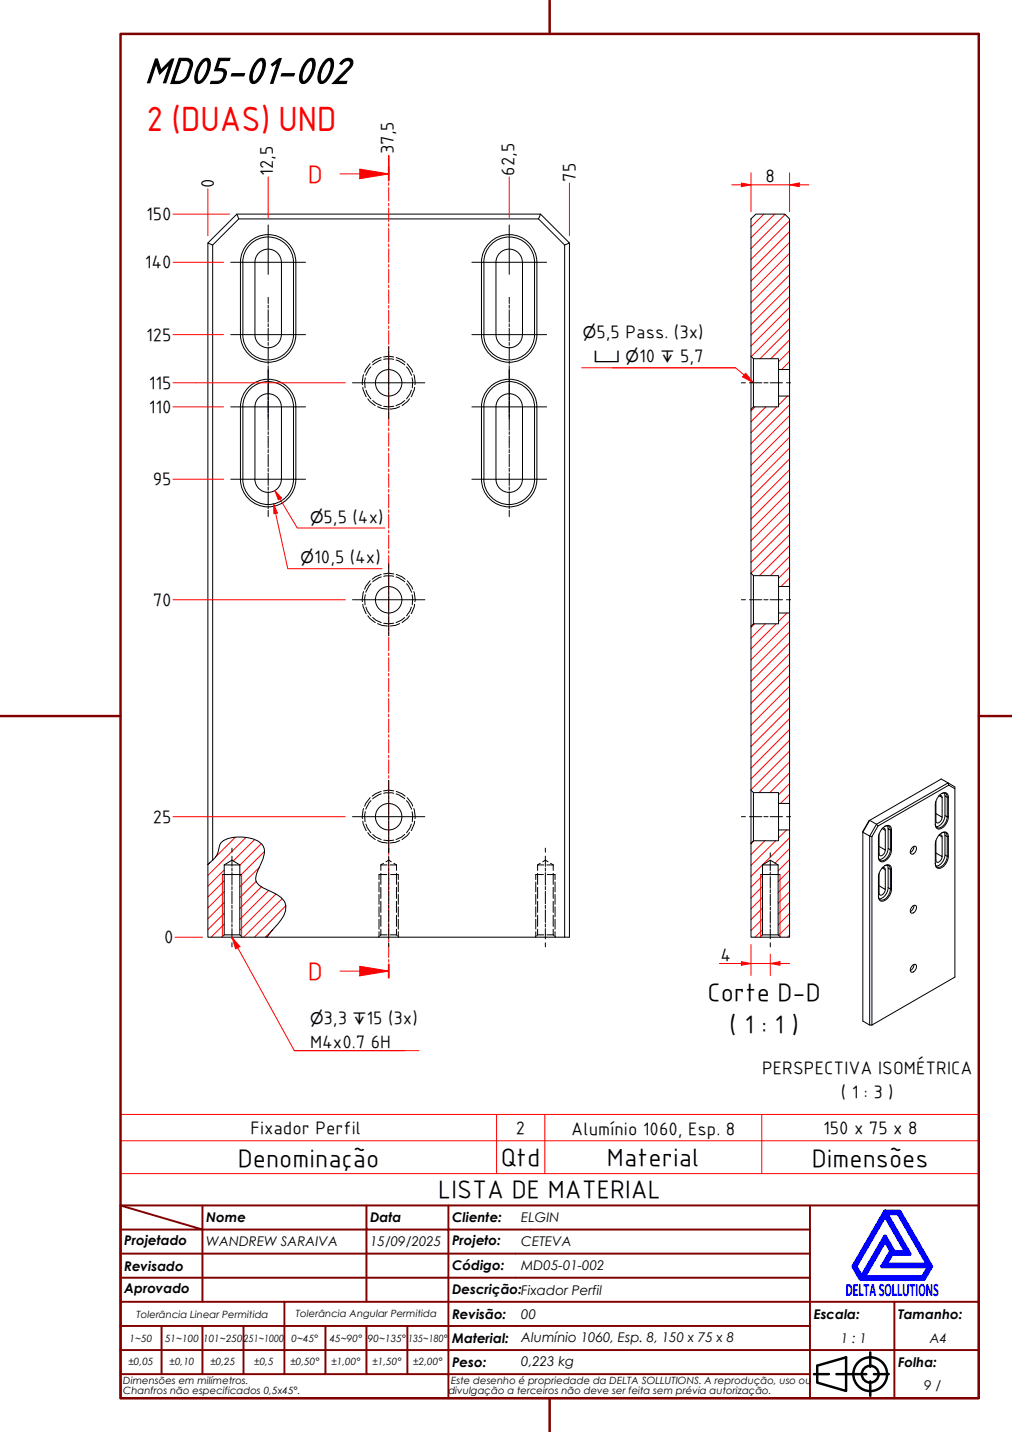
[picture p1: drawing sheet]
<svg xmlns="http://www.w3.org/2000/svg" width="210mm" height="297mm" viewBox="0 0 210 297" stroke-linecap="round" stroke-linejoin="round" font-family="sans-serif">
<!-- layer: Hatch (ABNT) -->
<g fill="none" stroke="#f00" stroke-width=".21">
<path d="M158.4 44.4l-2.6 2.7M160.7 44.4l-4.9 4.9M162.9 44.5l-7.1 7.1M163.8 59.3l-8 8M163.8 57l-8 8M163.8 54.8l-8 8M163.8 52.5l-8 8M163.8 50.3l-8 8M163.8 48.1l-8 8M163.8 45.8l-8 8M163.8 75l-1.7 1.7M163.8 72.8l-2.3 2.2"/>
<path d="M163.8 70.5l-3.9 3.9M163.8 68.2l-6.2 6.2M163.8 66l-8 8M163.8 63.8l-8 8M163.8 61.5l-8 8M156.6 84.4l-.8 .8M158.9 84.4l-3.1 3.1M161.1 84.4l-5.3 5.3M163.3 82.2l-1.8 1.8M163.8 99.7l-8 8M163.8 97.4l-8 8M163.8 95.2l-8 8"/>
<path d="M163.8 92.9l-8 8.1M163.8 90.7l-8 8M163.8 88.5l-8 8M163.8 86.2l-8 8M163.8 84l-8 8M163.8 119.9l-1.8 1.8M163.8 117.7l-2.3 2.3M163.8 115.4l-4 4M163.8 113.2l-6.3 6.2M163.8 110.9l-8 8M163.8 108.7l-8 8M163.8 106.4l-8 8"/>
<path d="M163.8 104.2l-8 8M163.8 101.9l-8 8M156.5 129.4l-.7 .7M158.7 129.4l-2.9 3M161 129.4l-5.2 5.2M163.2 127.2l-1.7 1.7M163.8 137.9l-8 7.9M163.8 135.6l-8 8M163.8 133.4l-8 8M163.8 131.1l-8 8M163.8 128.9l-8 8M163.8 158.1l-6.4 6.3"/>
<path d="M163.8 155.8l-8 8M163.8 153.6l-8 8M163.8 151.3l-8 8M163.8 149.1l-8 8M163.8 146.8l-8 8M163.8 144.6l-8 8M163.8 142.4l-8 8M163.8 140.1l-8 8M43.6 178.9l-.5 .5M48.8 173.7l-4.1 4.1M51 173.7l-7.9 7.9M52.8 174.1l-4.4 4.5"/>
<path d="M53.8 179.9l-4.1 4.1M54.2 175l-4.5 4.5M54.8 176.6l-5.1 5.1M156.4 174.4l-.6 .6M158.6 174.4l-2.8 2.9M160.9 174.4l-5.1 5.1M163.2 172.2l-1.7 1.6M163.8 178.3l-2.4 2.3M163.8 176l-3 3M163.8 173.8l-8 8M163.8 164.8l-1.9 1.9M163.8 162.5l-2.3 2.4"/>
<path d="M163.8 160.3l-4.1 4.1M46.5 191.7l-2.7 2.7M46.5 189.4l-3.4 3.4M46.5 187.2l-3.4 3.4M46.5 185l-3.4 3.3M46.5 182.7l-3.4 3.4M46.5 180.5l-3.4 3.3M53.2 182.8l-3.5 3.4M54.2 183.9l-4.5 4.6M55.7 184.7l-6 6M56.6 192.8l-1.6 1.6M57.2 185.4l-7.5 7.5"/>
<path d="M58.5 186.4l-8 8M59.3 187.9l-6.5 6.5M158.2 192.9l-1.6 1.5M158.2 190.6l-2.4 2.4M158.2 188.4l-2.4 2.4M158.2 186.1l-2.4 2.4M158.2 183.9l-2.4 2.4M158.2 181.6l-2.4 2.4M163.8 194l-.5 .4M163.8 191.7l-2.3 2.3M163.8 189.5l-2.4 2.4M163.8 187.2l-2.4 2.4"/>
<path d="M163.8 185l-2.4 2.4M163.8 182.8l-2.4 2.3M163.8 180.5l-2.4 2.4"/>
</g>
<!-- layer: Hidden (ABNT) -->
<g fill="none" stroke="#000" stroke-width=".21">
<path d="M75.4 77.7l-.2 2.1M75.8 78.4l-.2 .7 .1 1.3M76.8 75.5l-.9 1.2-.3 .5M76.9 76.1l-.4 .4-.6 1.4M79.1 74.2l-1.2 .4-.7 .5M79.1 74.7l-.5 .1-1.3 .9M79.6 74l1-.1 1.1 .1M79.6 74.6l.3-.1 1.7 .1M82.1 74.7l.5 .1 1.3 .9M82.2 74.2l1.2 .4 .6 .5M84.3 76.1l.4 .4 .7 1.4M84.5 75.5l.9 1.2 .2 .5"/>
<path d="M85.5 78.4l.1 .7-.1 1.3M85.8 77.7l.3 1.7v.4M75.2 80.3l.1 .5 .7 1.5M75.9 80.9l.3 .8 .7 1M76.3 82.7l.4 .6 1.1 .8M77.3 83.1l.7 .6 1.1 .4M78.3 84.4l.9 .3 1.1 .2M79.6 84.3l1 .1 1.1-.1M82.9 84.4l-.9 .3-1.1 .2M83.9 83.1l-.7 .6-1.1 .4M84.9 82.7l-.4 .6-1.1 .8M85.3 80.9l-.3 .8-.7 1"/>
<path d="M86 80.3l-.1 .5-.6 1.5M79.1 119.2l-1.2 .4-.7 .5M79.1 119.7l-.5 .1-1.3 .9M79.6 119l1-.1 1.1 .1M79.6 119.6l.3-.1 1.7 .1M82.1 119.7l.5 .1 1.3 .9M82.2 119.2l1.2 .4 .6 .5M75.2 125.3l.1 .5 .7 1.5M75.4 122.7l-.2 2.1M75.8 123.4l-.2 .7 .1 1.3M75.9 125.9l.3 .8 .7 1M76.3 127.7l.4 .6 1.1 .8"/>
<path d="M76.8 120.5l-.9 1.2-.3 .5M76.9 121.1l-.4 .4-.6 1.4M77.3 128.1l.7 .6 1.1 .4M78.3 129.4l.9 .3 1.1 .2M79.6 129.3l1 .1 1.1-.1M82.9 129.4l-.9 .3-1.1 .2M83.9 128.1l-.7 .6-1.1 .4M84.3 121.1l.4 .4 .7 1.4M84.5 120.5l.9 1.2 .2 .5M84.9 127.7l-.4 .6-1.1 .8M85.3 125.9l-.3 .8-.7 1M85.5 123.4l.1 .7-.1 1.3"/>
<path d="M85.8 122.7l.3 1.7v.4M86 125.3l-.1 .5-.6 1.5M75.2 170.3l.1 .5 .7 1.5M75.4 167.7l-.2 2.1M75.8 168.4l-.2 .7 .1 1.3M75.9 170.9l.3 .8 .7 1M76.3 172.7l.4 .6 1.1 .8M76.8 165.5l-.9 1.2-.3 .5M76.9 166.1l-.4 .4-.6 1.4M77.3 173.1l.7 .6 1.1 .4M78.3 174.4l.9 .3 1.1 .2M79 179.4h1.3"/>
<path d="M79 179.4v1.2M79.1 164.2l-1.2 .4-.7 .5M79.1 164.7l-.5 .1-1.3 .9M79.5 179.1l-.5 .3M79.6 164l1-.1 1.1 .1M79.6 164.6l.3-.1 1.7 .1M79.6 174.3l1 .1 1.1-.1M80.1 178.8l.5-.4 .6 .4M80.9 179.4h1.3M81.7 179.1l.5 .3M82.1 164.7l.5 .1 1.3 .9M82.2 164.2l1.2 .4 .6 .5"/>
<path d="M82.2 179.4v1.2M82.9 174.4l-.9 .3-1.1 .2M83.9 173.1l-.7 .6-1.1 .4M84.3 166.1l.4 .4 .7 1.4M84.5 165.5l.9 1.2 .2 .5M84.9 172.7l-.4 .6-1.1 .8M85.3 170.9l-.3 .8-.7 1M85.5 168.4l.1 .7-.1 1.3M85.8 167.7l.3 1.7v.4M86 170.3l-.1 .5-.6 1.5M111.5 179.4h1.3M111.5 179.4v1.2"/>
<path d="M112 179.1l-.5 .3M112.6 178.8l.5-.4 .6 .4M113.4 179.4h1.3M114.2 179.1l.5 .3M114.7 179.4v1.2M78.6 183v2M78.6 185.5v2.1M78.6 188.1v2.1M78.6 190.7v2M78.6 193.3v1M78.7 194.2l-.2 .2M79 181.2v2.3"/>
<path d="M79 184.1v2.3M79 187v2.3M79 189.9v2.3M79 192.8v1.1M79 193.9h1.3M79 193.9l-.2 .2M80.2 181.4h-1.6v1M80.9 193.9h1.3M81 181.4h1.6v1M82.2 181.2v2.3M82.2 184.1v2.3M82.2 187v2.3"/>
<path d="M82.2 189.9v2.3M82.2 192.8v1.1M82.2 193.9l.2 .2M82.6 194.2l.1 .2M82.6 183v2M82.6 185.5v2.1M82.6 188.1v2.1M82.6 190.7v2M82.6 193.3v1M111.1 183v2M111.1 185.5v2.1M111.1 188.1v2.1"/>
<path d="M111.1 190.7v2M111.1 193.3v1M111.2 194.2l-.2 .2M111.5 181.2v2.3M111.5 184.1v2.3M111.5 187v2.3M111.5 189.9v2.3M111.5 192.8v1.1M111.5 193.9h1.3M111.5 193.9l-.2 .2M112.7 181.4h-1.6v1M113.4 193.9h1.3"/>
<path d="M113.5 181.4h1.6v1M114.7 181.2v2.3M114.7 184.1v2.3M114.7 187v2.3M114.7 189.9v2.3M114.7 192.8v1.1M114.7 193.9l.2 .2M115.1 194.2l.1 .2M115.1 183v2M115.1 185.5v2.1M115.1 188.1v2.1M115.1 190.7v2"/>
<path d="M115.1 193.3v1"/>
</g>
<!-- layer: Visible (ABNT) -->
<g fill="none" stroke="#000" stroke-width=".21">
<path d="M44.1 50.8l-1-.4v128.9M49.1 44.4h63l-.4 1M49.5 45.4l-.4-1-6 6M50.4 54.4a5.3 5.3 0 0 1 5.2-5.2 5.3 5.3 0 0 1 5.3 5.2v15M50.4 54.4v15M58.4 54.4a2.74 2.74 0 0 0-2.8-2.7 2.74 2.74 0 0 0-2.7 2.7v15M58.4 54.4v15M100.4 54.4a5.3 5.3 0 0 1 5.2-5.2 5.3 5.3 0 0 1 5.3 5.2v15M100.4 54.4v15M112.1 44.4l6 6-1 .4M118.1 50.4v144h-1M155.8 45.4l1-1h6l1 1v31.3h-2.3v-2.3h-5.2l-.5-.5z"/>
<path d="M49.9 69.4a5.7 5.7 0 0 0 5.7 5.7 5.7 5.7 0 0 0 5.8-5.7M49.9 69.4v-15a5.7 5.7 0 0 1 5.7-5.7 5.7 5.7 0 0 1 5.8 5.7v15M50.4 69.4a5.3 5.3 0 0 0 5.2 5.3 5.3 5.3 0 0 0 5.3-5.3M52.9 69.4a2.74 2.74 0 0 0 2.7 2.7 2.74 2.74 0 0 0 2.8-2.7M99.9 69.4v-15a5.7 5.7 0 0 1 5.7-5.7 5.7 5.7 0 0 1 5.8 5.7v15M99.9 69.4a5.7 5.7 0 0 0 5.7 5.7 5.7 5.7 0 0 0 5.8-5.7M100.4 69.4a5.3 5.3 0 0 0 5.2 5.3 5.3 5.3 0 0 0 5.3-5.3M102.9 69.4a2.74 2.74 0 0 0 2.7 2.7 2.74 2.74 0 0 0 2.8-2.7M102.9 69.4v-15a2.74 2.74 0 0 1 2.7-2.7 2.74 2.74 0 0 1 2.8 2.7v15M155.8 73.9v11M156.3 74.4v10M161.5 76.7v5.5"/>
<path d="M163.8 76.7v5.5M50.4 84.4a5.3 5.3 0 0 1 5.2-5.3 5.3 5.3 0 0 1 5.3 5.3v15a5.3 5.3 0 0 1-5.3 5.3 5.3 5.3 0 0 1-5.2-5.3M50.4 84.4v15M51.6 80.3a5.7 5.7 0 0 1 6.2-1.2 5.7 5.7 0 0 1 3.6 5.3v15a5.7 5.7 0 0 1-5.8 5.7 5.7 5.7 0 0 1-5.7-5.7v-15a5.7 5.7 0 0 1 1.7-4.1zM58.4 84.4a2.74 2.74 0 0 0-2.8-2.7 2.74 2.74 0 0 0-2.7 2.7v15a2.74 2.74 0 0 0 2.7 2.7 2.74 2.74 0 0 0 2.8-2.7M58.4 84.4v15M100.4 84.4a5.3 5.3 0 0 1 5.2-5.3 5.3 5.3 0 0 1 5.3 5.3v15a5.3 5.3 0 0 1-5.3 5.3 5.3 5.3 0 0 1-5.2-5.3M100.4 84.4v15M101.5 80.3a5.7 5.7 0 0 1 6.3-1.2 5.7 5.7 0 0 1 3.6 5.3v15a5.7 5.7 0 0 1-5.8 5.7 5.7 5.7 0 0 1-5.7-5.7v-15a5.7 5.7 0 0 1 1.6-4.1zM103.9 82.3a2.76 2.76 0 0 1 2.9-.4 2.76 2.76 0 0 1 1.6 2.5v15a2.74 2.74 0 0 1-2.8 2.7 2.74 2.74 0 0 1-2.7-2.7v-15a2.74 2.74 0 0 1 1-2.1zM155.8 84.9l.5-.5h5.2v-2.2h2.3v39.5h-2.3v-2.3h-5.2l-.5-.5zM155.8 118.9v11"/>
<path d="M156.3 119.4v10l-.5 .5v34l.5 .5h5.2v2.3h2.3v-39.5h-2.3v2.2h-5.2M161.5 121.7v5.5M163.8 121.7v5.5M43.1 179.3v15.1h2.9l.5-.5v-14.5l1.6-1 1.6 1v14.5l.5 .5M44.1 178.4a4.3 4.3 0 0 0 1.5-3.1 3.1 3.1 0 0 1 2.7-1.6 7.6 7.6 0 0 1 6 1.4 2.73 2.73 0 0 1 .2 3.1l-.4 1a5.7 5.7 0 0 0-1 3.4l.7 1 .7 .6a9.2 9.2 0 0 1 4.5 2.8 3.3 3.3 0 0 1-.7 3.8l-2.9 3.6M44.1 178.4v-127.6l5.4-5.4h62.2l5.4 5.4v143.6h-61.7M44.1 178.4l-1 .9M46.5 179.4h3.2M155.8 163.9v11M156.3 174.4h5.2v-2.2h2.3v22.2h-1.9l-.5-.5v-14.5l-1.6-1-1.6 1v14.5l-.6 .5h-1.8v-19.5zM156.3 164.4v10M158.2 179.4h3.2"/>
<path d="M161.5 166.7v5.5M163.8 166.7v5.5M180.8 173.5l1.3-2.2 14.7-8.4 1.3 .7v39.1l-17.3 9.9M180.8 173.5l-.4-.1v39.2h.4M180.8 173.5v39.1M182.3 173v4.1l.2 .4a1.01 1.01 0 0 0 1.1-1.2M183 171.9l.6 .3v4.1l-1.3-.7M183 171.8h.5l.1 .4M183.5 171.4a.75 .75 0 0 1 .9 0 .75 .75 0 0 1 .3 .8h.2M183.5 179.6a.75 .75 0 0 1 .8-.1 .75 .75 0 0 1 .4 .8M184 179.5l.2 .6M184 171.3l.2 .6"/>
<path d="M184.2 171.9l.5 .3v4.1l-.5-.3zM184.2 176a2.37 2.37 0 0 1-1.8 2.3M184.9 172.2a.82 .82 0 0 0-.4-.9 .82 .82 0 0 0-.9 .1 3.1 3.1 0 0 0-1.4 2.3v4.1a.82 .82 0 0 0 .4 .9 .82 .82 0 0 0 1-.1l.3-.3a2.86 2.86 0 0 0 1-2M184.9 176.3h-.2a2.36 2.36 0 0 1-1.9 2.3 .79 .79 0 0 1-.6-.9M184.9 172.2v4.1M189.3 175.7l.5-.2a.98 .98 0 0 1 .2 1.1 .98 .98 0 0 1-1 .6 1 1 0 0 1 .3-1.5zM189.5 175.6l-.2 .9-.5 .3M194.1 174.4v4l.2 .4a1.03 1.03 0 0 0 1.1-1.1M194.1 166.2v4.3a.66 .66 0 0 0 .7 .2 .66 .66 0 0 0 .5-.6l.1-.6M194.8 173.2l.6 .4v4.1l-1.3-.8M194.8 165.1l.6 .3v4.1l-1.3-.7M194.8 173.2h.4l.2 .4"/>
<path d="M194.8 165h.4l.2 .4M195.3 164.6a.75 .75 0 0 1 .8 0 .75 .75 0 0 1 .4 .8h.2M195.3 172.8a.75 .75 0 0 1 .8-.1 .75 .75 0 0 1 .4 .8M195.8 172.6l.2 .7M195.8 164.5l.2 .6M196 177.3a2.36 2.36 0 0 1-1.9 2.3M196 165.1l.5 .3v4l-.5-.2zM196 169.2a2.36 2.36 0 0 1-1.9 2.3M196.5 169.4a2.36 2.36 0 0 1-1.9 2.4 .75 .75 0 0 1-.6-.9M196.5 177.6a2.36 2.36 0 0 1-1.9 2.3 .76 .76 0 0 1-.6-.9M196.5 173.5l-.5-.2v4l.5 .3M196.5 173.5h.2"/>
<path d="M196.5 169.4h.2M196.5 173.5v4.1M196.7 173.5a.91 .91 0 0 0-.6-.9 .91 .91 0 0 0-1.1 .4l-.6 .8-.4 .9v4.5a.91 .91 0 0 0 .6 1 .91 .91 0 0 0 1.1-.5l.8-1.2 .2-.9M196.7 173.5v4.1h-.2M196.7 165.4a.91 .91 0 0 0-.6-1 .91 .91 0 0 0-1.1 .4l-.6 .8-.4 .9v4.5a.91 .91 0 0 0 .6 1 .91 .91 0 0 0 1.1-.5l.8-1.2 .2-.9M196.7 165.4v4M196.8 162.9l-.2-.5-14.8 8.6-1.4-.8-1.4 2.4 1.4 .8 1.4-2.4 .3 .3M198.1 163.6v-.4l-2.9-1.6-14.8 8.6-1.4 2.4v39.2l1.4 .8M46 194.4h9.4M46.1 181.4h4M46.5 193.9h3.2M157.6 194.4h4.3"/>
<path d="M157.8 181.4h4M158.2 193.9h3.2M182.3 181.2v4l.2 .4a.98 .98 0 0 0 1.1-1.1M183 180l.6 .4v4.1l-1.3-.8M183 180h.5l.1 .4M184.2 184.1a2.42 2.42 0 0 1-1.8 2.4M184.2 184.1l.5 .3M184.7 184.4a2.31 2.31 0 0 1-1.9 2.3 .75 .75 0 0 1-.6-.8M184.7 180.3l-.5-.2v4M184.7 184.4h.2M184.7 180.3h.2M184.7 180.3v4.1"/>
<path d="M184.9 180.3a.89 .89 0 0 0-.6-1 .89 .89 0 0 0-1.1 .5l-.6 .8-.4 .9v4.5a.82 .82 0 0 0 .4 .9 .82 .82 0 0 0 1-.1l.6-.6a2.81 2.81 0 0 0 .7-1.8M184.9 180.3v4.1M189.3 187.9l.5-.1a.92 .92 0 0 1-.3 1.5l-.5 .1a1.02 1.02 0 0 1 .3-1.5zM189.5 187.8l-.1 .6-.6 .7M189.3 200.2l.5-.2a.99 .99 0 0 1 .2 1.1 .99 .99 0 0 1-1 .6 1.02 1.02 0 0 1 .3-1.5zM189.5 200.1l-.2 .8-.5 .4"/>
<circle cx="80.6" cy="79.4" r="2.74"/>
<circle cx="80.6" cy="124.4" r="2.74"/>
<circle cx="80.6" cy="169.4" r="2.74"/>
</g>
<!-- layer: Visible Narrow (ABNT) -->
<path d="M46.1 181.4v12.9M50.1 181.4v12.9M157.8 181.4v12.9M161.8 181.4v12.9" fill="none" stroke="#f00" stroke-width=".21"/>
<!-- layer: Linha Corte (ABNT) -->
<g fill="none" stroke="#f00" stroke-width=".21">
<path d="M74.6 36.1h6M80.6 34.7v2.8M80.6 37.9v.6M80.6 38.9v2.8M80.6 42.2v.5M80.6 43.1v2.9M80.6 46.4v.6M80.6 47.4v2.8M80.6 50.6v.6M80.6 51.6v2.8M80.6 54.9v.5M80.6 55.9v2.8"/>
<path d="M80.6 59.1v.6M80.6 60.1v2.8M80.6 63.4v.5M80.6 64.4v2.7M80.6 67.6v.5M80.6 68.6v2.8M80.6 71.8v.6M80.6 72.8v2.8M80.6 76.1v.5M80.6 77.1v2.8M80.6 80.3v.6M80.6 81.3v2.8"/>
<path d="M80.6 84.6v.5M80.6 85.6v2.8M80.6 88.8v.6M80.6 89.8v2.8M80.6 93v.6M80.6 94v2.8M80.6 97.3v.5M80.6 98.3v2.8M80.6 101.5v.6M80.6 102.5v2.8M80.6 105.8v.5M80.6 106.8v2.7"/>
<path d="M80.6 110v.5M80.6 111v2.8M80.6 114.2v.6M80.6 115.2v2.8M80.6 118.5v.5M80.6 119.5v2.8M80.6 122.7v.6M80.6 123.7v2.8M80.6 127v.5M80.6 128v2.8M80.6 131.2v.5M80.6 132.2v2.8"/>
<path d="M80.6 135.5v.5M80.6 136.4v2.8M80.6 139.7v.5M80.6 140.7v2.8M80.6 143.9v.6M80.6 144.9v2.8M80.6 148.2v.5M80.6 149.1v2.9M80.6 152.4v.5M80.6 153.4v2.8M80.6 156.6v.6M80.6 157.6v2.8"/>
<path d="M80.6 160.9v.5M80.6 161.9v2.8M80.6 165.1v.6M80.6 166.1v2.8M80.6 169.4v.5M80.6 170.4v2.8M80.6 173.6v.5M80.6 174.6v2.8M80.6 177.8v.6M80.6 178.8v2.8M80.6 182.1v.5M80.6 183.1v2.8"/>
<path d="M80.6 186.3v.6M80.6 187.3v2.8M80.6 190.6v.5M80.6 191.5v2.9M80.6 194.8v.5M80.6 195.8v2.8M80.6 199v.6M80.6 200v2.8"/>
</g>
<path d="M80.6 34.7v2.8M80.6 200v2.8" fill="none" stroke="#f00" stroke-width=".36"/>
<path d="M74.6 35.1l6 1-6 1z" fill="#f00"/>
<path d="M70.5 36.1h4.1M74.6 35.1l6 1-6 1zM74.6 201.4h6" fill="none" stroke="#f00" stroke-width=".21"/>
<path d="M74.6 200.4l6 1-6 1z" fill="#f00"/>
<path d="M70.5 201.4h4.1M74.6 200.4l6 1-6 1z" fill="none" stroke="#f00" stroke-width=".21"/>
<path d="M154.3 77.8l2 1.6M25 236.6h178v-5.4h-178v12.2M103 231.2v12.2M113 231.2v12.2M158 231.2v12.2M203 236.6v6.8h-178M25 243.4v6.6h178v-6.6" fill="none" stroke="#f00" stroke-width=".21"/>
<!-- layer: Borda A3/A4 (ABNT) -->
<path d="M25 7h178v283h-178zM114 0v7M0 148.5h25M203 148.5h7M114 290v7" fill="none" stroke="#800000" stroke-width=".51"/>
<path d="M183.6 257.3l1.2 2.2-1.8 3.2h9.7l-1.3 2.2h-12.2zM183.6 252.1l4.4 7.6h-2.6l-1.8-3.2-4.9 8.4-1.3-2.2zM183.6 251.3h3l6.5 11.4-1.5 2.6h-13.1l-1.5-2.6zM183.8 251.7h2.5l6.2 10.6h-8.8l1.3-2.2h3.7zM185 259.7h.2l-.1 .2z" fill="none" stroke="#00f" stroke-width=".8"/>
<!-- layer: 0 -->
<path d="M178.5 265.3h13.1" fill="none" stroke="#000" stroke-width=".21"/>
<g fill="none" stroke="#800000" stroke-width=".4">
<path d="M25 250l17 5h-17M25 250h178v40h-178zM42 255h34v5h17M42 255v15M42 250v5M76 250v5h17v5M93 250v5h75M168 250v20h-143M25 260h51v10M25 275h17M33.5 275v10M50.5 275h-8.5v10"/>
<path d="M59 270v15h-8.5M67.5 275v10h-8.5M76 275v10h8.5M84.5 275v10M93 275h-42.5v10M93 260v5h-68M93 275v10h75M93 260h75M93 275h75M168 265h-75v10M185.5 270v10h17.5M203 270h-35v10h17.5v10"/>
<path d="M25 285h25.5M25 280h143v10M67.5 285h8.5M84.5 285h8.5v5"/>
</g>
<g fill="none" stroke="#000" stroke-width=".51">
<path d="M168.8 285h3.1M169.5 283.3l6-1.8v7l-6-1.7zM173.5 285h6.2M180.5 280.5v3M180.5 286.5v3M181.3 285h3"/>
<circle cx="180.5" cy="285" r="3.5"/>
<circle cx="180.5" cy="285" r="1.75"/>
</g>
<!-- layer: Linha de centro (ISO) -->
<g fill="none" stroke="#000" stroke-width=".21">
<path d="M55.6 61.7v1.3M55.6 63.3v.6M55.6 64.2v2.6M55.6 67.1v.7M55.6 68.1v2.6M55.6 71v.7M55.6 72v2.6M55.6 74.9v.7M55.6 75.9v2.5M55.6 78.7v.6M55.6 79.6v2.4M105.6 61.7v1.3"/>
<path d="M105.6 63.3v.6M105.6 64.2v2.6M105.6 67.1v.7M105.6 68.1v2.6M105.6 71v.7M105.6 72v2.6M105.6 74.9v.7M105.6 75.9v2.5M105.6 78.7v.6M105.6 79.6v2.4M55.6 82.3v.6M55.6 83.2v2.4"/>
<path d="M55.6 85.9v.6M55.6 86.8v2.4M55.6 89.5v.6M55.6 90.5v2.4M55.6 93.3v.6M55.6 94.2v2.6M55.6 97.1v.7M55.6 98.1v2.6M105.6 82.3v.6M105.6 83.2v2.4M105.6 85.9v.6M105.6 86.8v2.4"/>
<path d="M105.6 89.5v.6M105.6 90.5v2.4M105.6 93.3v.6M105.6 94.2v2.6M105.6 97.1v.7M105.6 98.1v2.6M55.6 101v.7M55.6 102v2.6M55.6 104.9v.6M55.6 105.9v1.3M105.6 101v.7M105.6 102v2.6"/>
<path d="M105.6 104.9v.6M105.6 105.9v1.3M48.1 175.9v.9M48.1 177.6v2.1M80.6 175.9v.9M80.6 177.6v2.1M113.1 175.9v.9M113.1 177.6v2.1M48.1 180.1v.6M48.1 181v2.6M48.1 183.9v.7M48.1 184.9v2.6"/>
<path d="M48.1 187.8v.6M48.1 188.8v2.5M48.1 191.7v.6M48.1 192.6v2.1M48.1 195.6v.8M80.6 180.1v.6M80.6 181v2.6M80.6 183.9v.7M80.6 184.9v2.6M80.6 187.8v.6M80.6 188.8v2.5M80.6 191.7v.6"/>
<path d="M80.6 192.6v2.1M80.6 195.6v.8M113.1 180.1v.6M113.1 181v2.6M113.1 183.9v.7M113.1 184.9v2.6M113.1 187.8v.6M113.1 188.8v2.5M113.1 191.7v.6M113.1 192.6v2.1M113.1 195.6v.8"/>
</g>
<!-- layer: Marca de centro (ISO) -->
<g fill="none" stroke="#000" stroke-width=".21">
<path d="M47.9 54.4h15.5M55.6 46.7v10.2M97.9 54.4h15.5M105.6 46.7v10.2M47.9 69.4h15.5M55.6 76.7v10.2M73.1 79.4h15M80.6 71.9v15M97.9 69.4h15.5M105.6 76.7v10.2M47.9 99.4h15.5M47.9 84.4h15.5"/>
<path d="M97.9 99.4h15.5M97.9 84.4h15.5M80.6 116.9v15M73.1 124.4h15M73.1 169.4h15M80.6 161.9v15"/>
</g>
<g fill="none" stroke="#f00" stroke-width=".21">
<path d="M43.1 39.2v9.7M55.6 36.7v8.5M80.6 32.3v4v-4v2.3M105.6 36.7v8.5M118.1 38v10.9M35.9 54.4h10.5M35.9 44.4h11.7M35.9 79.4h19.6M35.9 69.4h10.5M55.7 79.4h15.9M35.9 99.4h10.5M35.9 84.4h10.5"/>
<path d="M35.9 124.4h35.7M35.9 169.4h35.7M36.3 194.4h5.7"/>
</g>
<path d="M154.7 77.4l1.6 2-2.3-1.2z" fill="#f00"/>
<path d="M120.6 76.3h32M127 76.3h25.6l1.7 1.5M154.7 77.4l1.6 2-2.3-1.2zM48.1 194.4l1.2 2.2" fill="none" stroke="#f00" stroke-width=".21"/>
<!-- layer: Linha de centro (ISO) -->
<g fill="none" stroke="#000" stroke-width=".21">
<path d="M153.8 79.4h.8M155.4 79.4h2.6M158.4 79.4h.9M159.7 79.4h2.6M163.1 79.4h.9M153.8 124.4h.8M155.4 124.4h2.6M158.4 124.4h.9M159.7 124.4h2.6M163.1 124.4h.9M153.8 169.4h.8M155.4 169.4h2.6"/>
<path d="M158.4 169.4h.9M159.7 169.4h2.6M159.8 176.9v.8M159.8 178.6v2M163.1 169.4h.9M159.8 180.9v.6M159.8 181.8v2.4M159.8 184.5v.7M159.8 185.4v2.5M159.8 188.2v.6M159.8 189.1v2.4M159.8 191.8v.6"/>
<path d="M159.8 192.7v2M159.8 195.6v.8"/>
</g>
<path d="M48.1 194.4l1.7 1.9-.9 .5z" fill="#f00"/>
<path d="M48.1 194.4l1.7 1.9-.9 .5zM49.3 196.6l11.7 21.3h22.9M61 217.9h25.9" fill="none" stroke="#f00" stroke-width=".21"/>
<path d="M57 101.8l1.1 1.7" fill="none" stroke="#f00" stroke-width=".21"/>
<path d="M57 101.8l1.4 1.5-.7 .4z" fill="#f00"/>
<path d="M56.7 104.5l.5 2M57 101.8l1.4 1.5-.7 .4zM58.1 103.5l3.6 6h18.1" fill="none" stroke="#f00" stroke-width=".21"/>
<path d="M56.7 104.5l.8 1.9-.7 .2z" fill="#f00"/>
<path d="M153.8 38.3h2M56.7 104.5l.8 1.9-.7 .2zM57.2 106.5l2.5 11.5h19.5" fill="none" stroke="#f00" stroke-width=".21"/>
<path d="M153.8 38l2 .3-2 .4z" fill="#f00"/>
<path d="M153.8 38l2 .3-2 .4zM163.8 38.3h2" fill="none" stroke="#f00" stroke-width=".21"/>
<path d="M163.8 38.3l2-.3v.7z" fill="#f00"/>
<path d="M151.8 38.3h2M155.8 38.3h8M155.8 35.8v8.1M163.8 38.3l2-.3v.7zM163.8 35.8v8.1M165.8 38.3h2M153.8 199.9h2" fill="none" stroke="#f00" stroke-width=".21"/>
<path d="M153.8 199.5l2 .3-2 .4z" fill="#f00"/>
<path d="M153.8 199.5l2 .4-2 .3zM159.8 199.9h2" fill="none" stroke="#f00" stroke-width=".21"/>
<path d="M159.8 199.8l2-.3v.7z" fill="#f00"/>
<path d="M149.2 199.9h4.6M155.8 199.9h4M155.8 195.9v6.5M159.8 199.9l2-.4v.7zM159.8 197.9v4.5M161.8 199.9h2" fill="none" stroke="#f00" stroke-width=".21"/>
<text font-size="81.9" fill="#fff" x="188.7" y="289">.</text>
<text font-size="8.1" x="30" y="17.2">MD05-01-002</text>
<text font-size="7" fill="#f00" x="30.4" y="27.1">2 (DUAS) UND</text>
<g font-size="5.4" fill="#f00">
<text x="63.9" y="37.9">D</text>
<text x="63.9" y="203.2">D</text>
</g>
<g font-size="5.4">
<text x="146.7" y="207.7">Corte D-D</text>
<text x="151.3" y="214.2">( 1 : 1 )</text>
<text x="49.3" y="242">Denominação</text>
<text x="103.9" y="241.8">Qtd</text>
<text x="125.9" y="241.8">Material</text>
<text x="168.4" y="242">Dimensões</text>
<text x="90.9" y="248.5">LISTA DE MATERIAL</text>
</g>
<g font-size="3.9">
<text x="81.6" y="32" transform="rotate(-90 81.6 32)">37,5</text>
<text x="44.4" y="38.9" transform="rotate(-90 44.4 38.9)">0</text>
<text x="56.6" y="36.5" transform="rotate(-90 56.6 36.5)">12,5</text>
<text x="106.6" y="36.5" transform="rotate(-90 106.6 36.5)">62,5</text>
<text x="119.4" y="37.7" transform="rotate(-90 119.4 37.7)">75</text>
<text x="158.8" y="37.8">8</text>
<text x="30.3" y="45.7">150</text>
<text x="30" y="55.7">140</text>
<text x="30.3" y="70.7">125</text>
<text x="123.7" y="70.2">5,5 Pass. (3x)</text>
<text x="132.5" y="75.2">10</text>
<text x="141.1" y="75.2">5,7</text>
<text x="30.9" y="80.7">115</text>
<text x="30.9" y="85.7">110</text>
<text x="31.7" y="100.7">95</text>
<text x="67.1" y="108.4">5,5 (4x)</text>
<text x="65.2" y="116.8">10,5 (4x)</text>
<text x="31.7" y="125.7">70</text>
<text x="31.7" y="170.7">25</text>
<text x="34.1" y="195.7">0</text>
<text x="149.5" y="199.3">4</text>
<text x="67.1" y="212.4">3,3</text>
<text x="76" y="212.4">15 (3x)</text>
<text x="64.3" y="217.3">M4x0.7</text>
<text x="76.9" y="217.3">6H</text>
<text x="158.1" y="222.8">PERSPECTIVA ISOMÉTRICA</text>
<text x="174.4" y="227.8">( 1 : 3 )</text>
<text x="52" y="235.2">Fixador Perfil</text>
<text x="107" y="235.2">2</text>
<text x="118.5" y="235.3">Alumínio 1060, Esp. 8</text>
<text x="170.7" y="235.2">150 x 75 x 8</text>
</g>
<text font-size="3.9" fill="#00f" x="175.4" y="268.8">DELTASOLLUTIONS</text>
<g font-size="3.3">
<text x="120.9" y="70.2">⌀</text>
<text x="123.2" y="75.2">⌴ ⌀</text>
<text x="137" y="75.2">↧</text>
<text x="64.3" y="108.4">⌀</text>
<text x="62.4" y="116.8">⌀</text>
<text x="64.3" y="212.4">⌀</text>
<text x="73.1" y="212.4">↧</text>
</g>
<g font-size="2.8">
<text x="42.8" y="253.5">Nome</text>
<text x="76.8" y="253.5">Data</text>
<text x="93.8" y="253.6">Cliente:</text>
<text x="108.1" y="253.5">ELGIN</text>
<text x="25.8" y="263.6">Revisado</text>
<text x="25.8" y="258.3">Projetado</text>
<text x="42.8" y="258.5">WANDREW SARAIVA</text>
<text x="76.8" y="258.4">15/09/2025</text>
<text x="93.8" y="263.4">Código:</text>
<text x="93.8" y="258.3">Projeto:</text>
<text x="108.1" y="263.5">MD05-01-002</text>
<text x="108.1" y="258.5">CETEVA</text>
<text x="25.8" y="268.3">Aprovado</text>
<text x="93.8" y="268.3">Descrição:Fixador Perfil</text>
<text x="93.8" y="273.6">Revisão:</text>
<text x="108.1" y="273.5">00</text>
<text x="168.8" y="273.5">Escala:</text>
<text x="186.3" y="273.5">Tamanho:</text>
<text x="93.8" y="278.6">Material:</text>
<text x="108.1" y="278.3">Alumínio 1060, Esp. 8, 150 x 75 x 8</text>
<text x="174.4" y="278.5">1 : 1</text>
<text x="192.8" y="278.6">A4</text>
<text x="93.8" y="283.5">Peso:</text>
<text x="108.1" y="283.3">0,223 kg</text>
<text x="186.3" y="283.5">Folha:</text>
<text x="191.7" y="288.4">9 / 9</text>
</g>
<g font-size="2.1">
<text x="28.3" y="273.3">Tolerância Linear Permitida</text>
<text x="61.4" y="273.1">Tolerância Angular Permitida</text>
<text x="26.9" y="278.3">1~50</text>
<text x="34.2" y="278.3">51~100</text>
<text x="42.1" y="278.3">101~250</text>
<text x="50.5" y="278.3">251~1000</text>
<text x="60.5" y="278.3">0~45°</text>
<text x="68.4" y="278.3">45~90°</text>
<text x="76.3" y="278.3">90~135°</text>
<text x="84.7" y="278.3">135~180°</text>
<text x="25.6" y="287.1">Dimensões em milímetros.</text>
<text x="26.6" y="283.2">±0,05</text>
<text x="35.2" y="283.2">±0,10</text>
<text x="43.6" y="283.2">±0,25</text>
<text x="52.7" y="283.2">±0,5</text>
<text x="60.2" y="283.2">±0,50°</text>
<text x="68.7" y="283.2">±1,00°</text>
<text x="77.2" y="283.2">±1,50°</text>
<text x="85.7" y="283.2">±2,00°</text>
<text x="93.6" y="287.1">Este desenho é propriedade da DELTA SOLLUTIONS. A reprodução, uso ou</text>
<text x="25.6" y="289.2">Chanfros não especificados 0,5x45°.</text>
<text x="93" y="289.2">divulgação a terceiros não deve ser feita sem prévia autorização.</text>
</g>
</svg>
